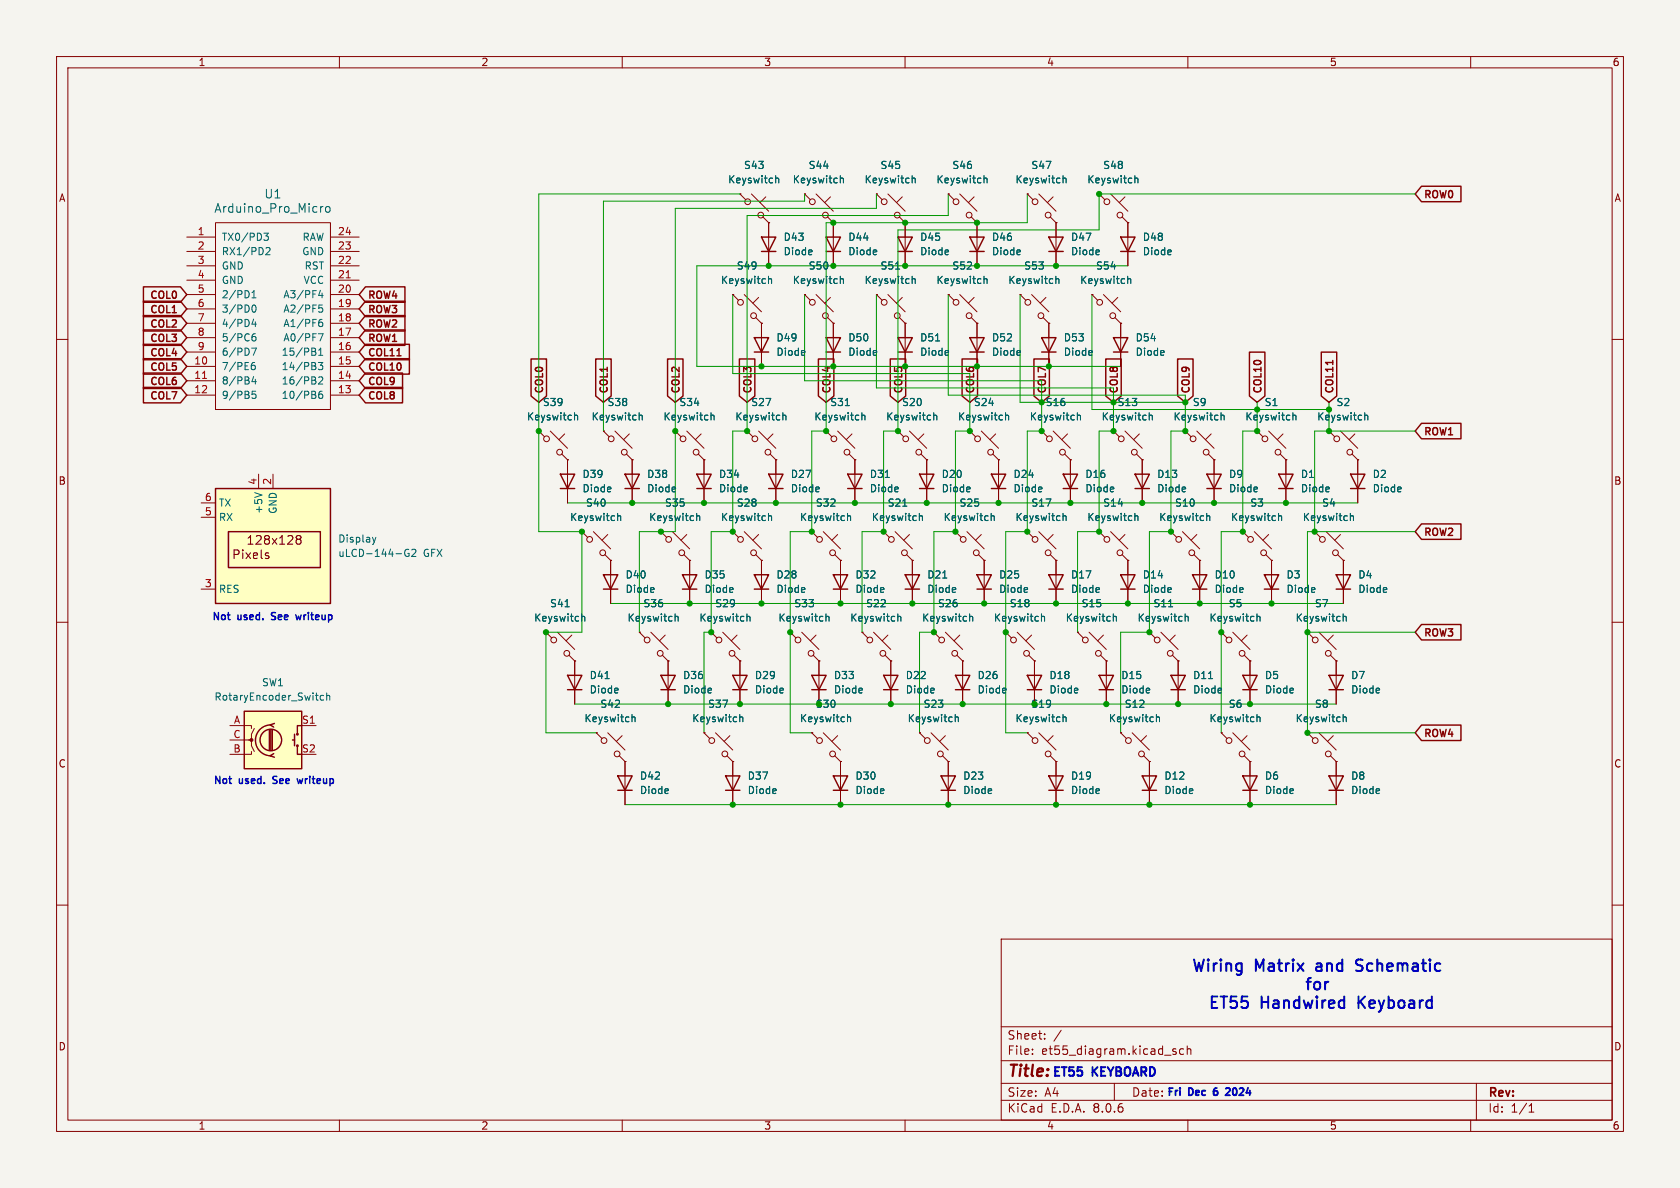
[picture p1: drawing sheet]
<svg xmlns="http://www.w3.org/2000/svg" width="297mm" height="210mm" viewBox="0 0 297 210" stroke-linecap="round" stroke-linejoin="round" font-family="sans-serif">
<path d="M0 0h297v210h-297z" fill="#f5f4ef" stroke="#f5f4ef" stroke-width=".18"/>
<g fill="none" stroke="#840000" stroke-width=".18">
<path d="M10 10h277v190h-277zM12 12h273v186h-273zM60 10v2M110 10v2M160 10v2M210 10v2M260 10v2M130.8 34.3l1 1M130.8 34.3h.1M132.8 34.3l3.1 3M134.9 38.4l1 1M135.4 34.8l-1 1"/>
<path d="M135.9 39.4h.1M154.9 34.3l1.1 1M154.9 34.3h.1M157 34.3l3 3M159 38.4l1 1M159.5 34.8l-1 1M160 39.4h.1M167.6 34.3l1.1 1M167.6 34.3h.1M169.7 34.3l3 3M171.7 38.4l1 1M172.2 34.8l-1 1"/>
<path d="M172.7 39.4h.1M172.7 39.4v7.6M181.6 34.3l1 1M181.6 34.3h.1M183.6 34.3l3.1 3M185.7 38.4l1 1M186.2 34.8l-1 1M186.7 39.4h.1M186.7 39.4v7.6M194.3 34.3l1 1M194.3 34.3h.1M196.3 34.3l3.1 3"/>
<path d="M198.4 38.4l1 1M198.9 34.8l-1 1M199.4 39.4h.1M199.4 39.4v7.6M10 60h2M129.5 52.1l1.1 1M129.5 52.1h.1M131.6 52.1l3 3M133.6 56.1l1 1.1M134.1 52.6l-1 1M134.6 57.2h.1M180.3 52.1l1.1 1"/>
<path d="M180.3 52.1h.1M182.4 52.1l3 3M184.4 56.1l1 1.1M184.9 52.6l-1 1M185.4 57.2h.1M193 52.1l1.1 1M193 52.1h.1M195.1 52.1l3 3M197.1 56.1l1 1.1M197.6 52.6l-1 1M198.1 57.2h.1M198.1 57.2v7.6"/>
<path d="M285 60h2M106.7 76.2l1 1M106.7 76.2h.1M108.7 76.2l3.1 3M111.3 76.7l-1.1 1M119.4 76.2l1 1M119.4 76.2h.1M121.4 76.2l3.1 3M124 76.7l-1.1 1M209.5 76.2l1.1 1M209.5 76.2h.1M211.6 76.2l3 3"/>
<path d="M214.1 76.7l-1 1M234.9 76.2l1.1 1M234.9 76.2h.1M237 76.2l3 3M239.5 76.7l-1 1M100.3 81.3v7.6M102.9 94l1 1M102.9 94h.1M104.9 94l3 3M106.9 98l1 1.1M107.4 94.5l-1 1M107.9 99.1h.1"/>
<path d="M107.9 99.1v7.6M110.7 80.3l1.1 1M111.8 81.3h.1M111.8 81.3v7.6M116.8 94l1.1 1M116.8 94h.1M118.9 94l3 3M120.9 98l1 1.1M121.4 94.5l-1 1M121.9 99.1h.1M121.9 99.1v7.6M123.4 80.3l1.1 1"/>
<path d="M124.5 81.3h.1M124.5 81.3v7.6M129.5 94l1.1 1M129.5 94h.1M131.6 94l3 3M133.6 98l1 1.1M134.1 94.5l-1 1M134.6 99.1h.1M134.6 99.1v7.6M174 99.1v7.6M181.6 94l1 1M181.6 94h.1"/>
<path d="M183.6 94l3.1 3M185.7 98l1 1.1M186.2 94.5l-1 1M186.7 99.1h.1M186.7 99.1v7.6M194.3 94l1 1M194.3 94h.1M196.3 94l3.1 3M198.4 98l1 1.1M198.9 94.5l-1 1M199.4 99.1h.1M199.4 99.1v7.6"/>
<path d="M201.9 81.3v7.6M207 94l1 1M207 94h.1M209 94l3.1 3M211.1 98l1 1.1M211.6 94.5l-1 1M212.1 99.1h.1M212.1 99.1v7.6M213.6 80.3l1 1M214.6 81.3h.1M214.6 81.3v7.6M219.7 94l1 1"/>
<path d="M219.7 94h.1M221.7 94l3.1 3M223.8 98l1 1.1M224.3 94.5l-1 1M224.8 99.1h.1M224.8 99.1v7.6M227.3 81.3v7.6M232.4 94l1 1M232.4 94h.1M234.4 94l3.1 3M236.5 98l1 1.1M237 94.5l-1 1"/>
<path d="M237.5 99.1h.1M237.5 99.1v7.6M239 80.3l1 1M240 81.3h.1M10 110h2M101.6 116.8v7.7M113 111.8l1 1M113 111.8h.1M115.1 111.8l3 3M117.1 115.8l1 1M117.6 112.3l-1 1M118.1 116.8h.1"/>
<path d="M118.1 116.8v7.7M125.7 111.8l1 1M125.7 111.8h.1M127.8 111.8l3 3M129.8 115.8l1 1M130.3 112.3l-1 1M130.8 116.8h.1M130.8 116.8v7.7M144.8 116.8v7.7M157.5 116.8v7.7M190.5 111.8l1 1M190.5 111.8h.1"/>
<path d="M192.5 111.8l3.1 3M194.6 115.8l1 1M195.1 112.3l-1 1M195.6 116.8h.1M203.2 111.8l1 1M203.2 111.8h.1M205.2 111.8l3.1 3M207.3 115.8l1 1M207.8 112.3l-1 1M208.3 116.8h.1M208.3 116.8v7.7M215.9 111.8l1 1"/>
<path d="M215.9 111.8h.1M217.9 111.8l3.1 3M220 115.8l1 1M220.5 112.3l-1 1M221 116.8h.1M221 116.8v7.7M231.1 111.8l1.1 1M231.1 111.8h.1M233.2 111.8l3 3M235.2 115.8l1 1M235.7 112.3l-1 1M236.2 116.8h.1"/>
<path d="M236.2 116.8v7.7M285 110h2M105.4 129.5l1 1.1M105.4 129.5h.1M107.4 129.5l3.1 3.1M109.5 133.6l1 1M110 130l-1 1.1M110.5 134.6h.1M110.5 134.6v7.6M124.5 129.5l1 1.1M124.5 129.5h.1M126.5 129.5l3 3.1"/>
<path d="M128.5 133.6l1 1M129 130l-1 1.1M129.5 134.6h.1M129.5 134.6v7.6M143.5 129.5l1 1.1M143.5 129.5h.1M145.5 129.5l3.1 3.1M147.6 133.6l1 1M148.1 130l-1 1.1M148.6 134.6h.1M148.6 134.6v7.6M162.6 129.5l1 1.1"/>
<path d="M162.6 129.5h.1M164.6 129.5l3 3.1M166.6 133.6l1 1M167.1 130l-1 1.1M167.6 134.6h.1M215.9 129.5l1 1.1M215.9 129.5h.1M217.9 129.5l3.1 3.1M220 133.6l1 1M220.5 130l-1 1.1M221 134.6h.1M221 134.6v7.6"/>
<path d="M231.1 129.5l1.1 1.1M231.1 129.5h.1M233.2 129.5l3 3.1M235.2 133.6l1 1M235.7 130l-1 1.1M236.2 134.6h.1M236.2 134.6v7.6M10 160h2M285 160h2M177 166h108v32h-108zM60 198v2M110 198v2"/>
<path d="M160 198v2M177 194.5h108M177 191.5h108M177 187.5h108M177 181.5h108M182.5 186.3v.1M182.5 185.5v.1M184.7 183.6v.1M184.7 182.8v.1M187.6 182.1l-1.3 2M197 191.5v3M207.3 185.7l.7 .4-.3 .3-.4-.1"/>
<path d="M207.9 185.5l-.4-.1-.2 .2M209.2 185.5l-.4-.1-.3 .3v.4l.2 .2h.5M209.9 185.5l.2-.1 .4 .1v.9M209.9 184.9v1.5M210 198v2M260 198v2M261 191.5v6.5M270.3 196.6h.9M270.3 195.5l.4-.4v1.5"/>
<circle cx="132.2" cy="35.7" r=".51"/>
<circle cx="134.5" cy="38" r=".51"/>
<circle cx="156.3" cy="35.7" r=".51"/>
<circle cx="158.6" cy="38" r=".51"/>
<circle cx="169" cy="35.7" r=".51"/>
<circle cx="171.3" cy="38" r=".51"/>
<circle cx="183" cy="35.7" r=".51"/>
<circle cx="185.3" cy="38" r=".51"/>
<circle cx="195.7" cy="35.7" r=".51"/>
<circle cx="198" cy="38" r=".51"/>
<circle cx="130.9" cy="53.4" r=".51"/>
<circle cx="133.2" cy="55.8" r=".51"/>
<circle cx="181.7" cy="53.4" r=".51"/>
<circle cx="184" cy="55.8" r=".51"/>
<circle cx="194.4" cy="53.4" r=".51"/>
<circle cx="196.7" cy="55.8" r=".51"/>
<circle cx="108.1" cy="77.6" r=".51"/>
<circle cx="110.4" cy="79.9" r=".51"/>
<circle cx="120.8" cy="77.6" r=".51"/>
<circle cx="123.1" cy="79.9" r=".51"/>
<circle cx="210.9" cy="77.6" r=".51"/>
<circle cx="213.2" cy="79.9" r=".51"/>
<circle cx="236.3" cy="77.6" r=".51"/>
<circle cx="238.6" cy="79.9" r=".51"/>
<circle cx="104.2" cy="95.4" r=".51"/>
<circle cx="106.6" cy="97.7" r=".51"/>
<circle cx="118.2" cy="95.4" r=".51"/>
<circle cx="120.5" cy="97.7" r=".51"/>
<circle cx="130.9" cy="95.4" r=".51"/>
<circle cx="133.2" cy="97.7" r=".51"/>
<circle cx="183" cy="95.4" r=".51"/>
<circle cx="185.3" cy="97.7" r=".51"/>
<circle cx="195.7" cy="95.4" r=".51"/>
<circle cx="198" cy="97.7" r=".51"/>
<circle cx="208.4" cy="95.4" r=".51"/>
<circle cx="210.7" cy="97.7" r=".51"/>
<circle cx="221.1" cy="95.4" r=".51"/>
<circle cx="223.4" cy="97.7" r=".51"/>
<circle cx="233.8" cy="95.4" r=".51"/>
<circle cx="236.1" cy="97.7" r=".51"/>
<circle cx="114.4" cy="113.1" r=".51"/>
<circle cx="116.7" cy="115.5" r=".51"/>
<circle cx="127.1" cy="113.1" r=".51"/>
<circle cx="129.4" cy="115.5" r=".51"/>
<circle cx="191.9" cy="113.1" r=".51"/>
<circle cx="194.2" cy="115.5" r=".51"/>
<circle cx="204.6" cy="113.1" r=".51"/>
<circle cx="206.9" cy="115.5" r=".51"/>
<circle cx="217.3" cy="113.1" r=".51"/>
<circle cx="219.6" cy="115.5" r=".51"/>
<circle cx="232.5" cy="113.1" r=".51"/>
<circle cx="234.8" cy="115.5" r=".51"/>
<circle cx="106.8" cy="130.9" r=".51"/>
<circle cx="109.1" cy="133.3" r=".51"/>
<circle cx="125.8" cy="130.9" r=".51"/>
<circle cx="128.1" cy="133.3" r=".51"/>
<circle cx="144.9" cy="130.9" r=".51"/>
<circle cx="147.2" cy="133.3" r=".51"/>
<circle cx="163.9" cy="130.9" r=".51"/>
<circle cx="166.2" cy="133.3" r=".51"/>
<circle cx="217.3" cy="130.9" r=".51"/>
<circle cx="219.6" cy="133.3" r=".51"/>
<circle cx="232.5" cy="130.9" r=".51"/>
<circle cx="234.8" cy="133.3" r=".51"/>
</g>
<g fill="none" stroke="#840000" stroke-width=".25">
<path d="M171.4 41.9h2.6l-1.3 2.6zM171.4 44.5h2.6M185.4 41.9h2.6l-1.3 2.6zM185.4 44.5h2.6M196.8 59.7h2.6l-1.3 2.5zM198.1 41.9h2.6l-1.3 2.6zM198.1 44.5h2.6M196.8 62.2h2.6M99.1 83.8h2.5l-1.3 2.6zM99.1 86.4h2.5M110.5 83.8h2.5l-1.2 2.6zM110.5 86.4h2.5"/>
<path d="M123.2 83.8h2.5l-1.2 2.6zM123.2 86.4h2.5M200.7 83.8h2.5l-1.3 2.6zM200.7 86.4h2.5M213.4 83.8h2.5l-1.3 2.6zM213.4 86.4h2.5M226.1 83.8h2.5l-1.3 2.6zM226.1 86.4h2.5M100.3 119.4h2.6l-1.3 2.5zM106.7 101.6h2.5l-1.3 2.5zM106.7 104.1h2.5M116.8 119.4h2.6l-1.3 2.5z"/>
<path d="M120.6 101.6h2.6l-1.3 2.5zM120.6 104.1h2.6M129.5 119.4h2.6l-1.3 2.5zM133.3 101.6h2.6l-1.3 2.5zM133.3 104.1h2.6M143.5 119.4h2.5l-1.2 2.5zM156.2 119.4h2.5l-1.2 2.5zM172.7 101.6h2.6l-1.3 2.5zM172.7 104.1h2.6M185.4 101.6h2.6l-1.3 2.5zM185.4 104.1h2.6M198.1 101.6h2.6l-1.3 2.5z"/>
<path d="M198.1 104.1h2.6M207 119.4h2.5l-1.2 2.5zM210.8 101.6h2.6l-1.3 2.5zM210.8 104.1h2.6M219.7 119.4h2.5l-1.2 2.5zM223.5 101.6h2.6l-1.3 2.5zM223.5 104.1h2.6M234.9 119.4h2.6l-1.3 2.5zM236.2 101.6h2.6l-1.3 2.5zM236.2 104.1h2.6M100.3 121.9h2.6M109.2 137.2h2.6l-1.3 2.5z"/>
<path d="M109.2 139.7h2.6M116.8 121.9h2.6M128.3 137.2h2.5l-1.3 2.5zM128.3 139.7h2.5M129.5 121.9h2.6M143.5 121.9h2.5M147.3 137.2h2.6l-1.3 2.5zM147.3 139.7h2.6M156.2 121.9h2.5M207 121.9h2.5M219.7 137.2h2.5l-1.2 2.5zM219.7 121.9h2.5"/>
<path d="M219.7 139.7h2.5M234.9 137.2h2.6l-1.3 2.5zM234.9 121.9h2.6M234.9 139.7h2.6"/>
</g>
<g fill="none" stroke="#006464" stroke-width=".18">
<path d="M137.1 31.6l.2-.1h.3l.1 .8M137.1 31.1v1.2M161.3 31.6l.1-.1h.3l.1 .8M161.3 31.1v1.2M174 31.6l.1-.1h.3l.1 .8M174 31.1v1.2M187.9 31.6l.2-.1h.3l.1 .8M187.9 31.1v1.2M200.6 31.1v1.2M200.6 31.6l.2-.1h.3l.1 .8M135.9 48.8v1.3M135.9 49.4l.1-.1h.3l.1 .8"/>
<path d="M186.7 49.4l.1-.1h.3l.1 .8M186.7 48.8v1.3M199.4 48.8v1.3M199.4 49.4l.1-.1h.3l.1 .8M113 73.5l.2-.1 .3 .1v.7M113 73v1.2M125.7 73v1.2M125.7 73.5l.2-.1 .3 .1v.7M215.9 73.5l.2-.1 .3 .1v.7M215.9 73v1.2M241.3 73.5l.2-.1 .3 .1v.7M241.3 73v1.2"/>
<path d="M109.2 91.3l.2-.1h.3v.8M109.2 90.7v1.3M123.2 91.3l.1-.1h.3l.1 .8M123.2 90.7v1.3M135.9 90.7v1.3M135.9 91.3l.1-.1h.3l.1 .8M187.9 91.3l.2-.1h.3l.1 .8M187.9 90.7v1.3M200.6 91.3l.2-.1h.3l.1 .8M200.6 90.7v1.3M213.3 91.3l.2-.1h.3l.1 .8M213.3 90.7v1.3"/>
<path d="M226 91.3l.2-.1h.3l.1 .8M226 90.7v1.3M238.7 91.3l.2-.1h.3l.1 .8M238.7 90.7v1.3M107 120h.7M119.3 109.1l.2-.1h.3l.1 .8M119.3 108.5v1.3M132 109.1l.2-.1h.3l.1 .8M132 108.5v1.3M196.8 109.1l.2-.1h.3l.1 .8M196.8 108.5v1.3M206.6 107.3h.7"/>
<path d="M209.5 109.1l.2-.1h.3l.1 .8M209.5 108.5v1.3M213.7 120h.7M222.2 108.5v1.3M222.2 109.1l.2-.1h.3l.1 .8M237.5 108.5v1.3M237.5 109.1l.1-.1h.3l.1 .8M111.7 126.9l.2-.2 .3 .1 .1 .8M111.7 126.3v1.3M130.8 126.9l.2-.2 .3 .1v.8M130.8 126.3v1.3M149.8 126.9l.2-.2 .3 .1 .1 .8"/>
<path d="M149.8 126.3v1.3M168.9 126.9l.2-.2 .3 .1v.8M168.9 126.3v1.3M222.2 126.3v1.3M222.2 126.9l.2-.2 .3 .1 .1 .8M237.5 126.9l.1-.2 .3 .1 .1 .8M237.5 126.3v1.3"/>
</g>
<path d="M38.1 86.4h20.3v20.3h-20.3z" fill="#ffffc2"/>
<path d="M38.1 86.4h20.3v20.3h-20.3zM40.4 94h16.2v6.3h-16.2z" fill="none" stroke="#840000" stroke-width=".25"/>
<path d="M47.5 97.8l-.4-.1-.2 .2 .1 .3 .5 .1v.4h-.6M51.5 94.7l.3 .3-.1 .3-.9 .9h1M52.6 95.3l-.3 .3 .1 .5 .2 .1 .5-.1 .1-.2-.1-.4-.2-.2M52.6 95.3l-.3-.3 .3-.3h.5l.1 .3-.3 .3M52.6 95.3h.3" fill="none" stroke="#840000" stroke-width=".19"/>
<g fill="none" stroke="#840000" stroke-width=".18">
<path d="M167.6 52.1l1.1 1M167.6 52.1h.1M169.7 52.1l3 3M171.7 56.1l1 1.1M172.2 52.6l-1 1M172.7 57.2h.1M35.6 91.4h2.5M35.6 88.9h2.5M45.7 83.8v2.6M48.3 83.8v2.6M35.6 104.1h2.5"/>
<circle cx="169" cy="53.4" r=".51"/>
<circle cx="171.3" cy="55.8" r=".51"/>
</g>
<path d="M174 48.8v1.3M174 49.4l.1-.1h.3l.1 .8M45 87.1l1.3 .4M65.8 95l.4 .8M66.2 95.8l-.2 .3M66.5 95l-.3 .8M72.3 97.2a.59 .59 0 0 0-.8 .5 .59 .59 0 0 0 .8 .6v-.5h-.2M72.8 97.2l.5-.1 .2 .4-.8 .9h.8" fill="none" stroke="#006464" stroke-width=".18"/>
<path d="M43.2 125.7h10.1v10.2h-10.1z" fill="#ffffc2"/>
<g fill="none" stroke="#840000" stroke-width=".25">
<path d="M251.3 32.9h7v2.8h-7l-1.1-1.4zM25.4 50.7h6.5l1.1 1.4-1.1 1.3h-6.5zM25.4 53.2h6.5l1.1 1.4-1.1 1.4h-6.5zM25.4 55.8h6.5l1.1 1.4-1.1 1.3h-6.5zM25.4 58.3h6.5l1.1 1.4-1.1 1.4h-6.5zM64.6 53.2h7v2.8h-7l-1.1-1.4zM64.6 50.7h7v2.7h-7l-1.1-1.3zM64.6 58.3h7v2.8h-7l-1.1-1.4zM64.6 55.8h7v2.7h-7l-1.1-1.3zM133.3 59.7h2.6l-1.3 2.5zM134.6 41.9h2.6l-1.3 2.6zM134.6 44.5h2.6"/>
<path d="M146 41.9h2.6l-1.3 2.6zM146 59.7h2.6l-1.3 2.5zM146 44.5h2.6M158.7 59.7h2.6l-1.3 2.5zM158.7 41.9h2.6l-1.3 2.6zM158.7 44.5h2.6M171.4 59.7h2.6l-1.3 2.5zM184.1 59.7h2.6l-1.3 2.5zM25.4 68.5h6.5l1.1 1.4-1.1 1.3h-6.5zM25.4 65.9h6.5l1.1 1.4-1.1 1.4h-6.5zM25.4 63.4h6.5l1.1 1.4-1.1 1.3h-6.5zM25.4 60.9h6.5l1.1 1.3-1.1 1.4h-6.5z"/>
<path d="M64.6 60.9h7.8v2.7h-7.8l-1.1-1.4zM64.6 68.5h6.6v2.7h-6.6l-1.1-1.3zM64.6 63.4h7.8v2.7h-7.8l-1.1-1.3zM64.6 65.9h6.6v2.8h-6.6l-1.1-1.4zM93.9 63.5h2.7v6.5l-1.4 1.1-1.3-1.1zM105.3 63.5h2.7v6.5l-1.3 1.1-1.4-1.1zM118 63.5h2.7v6.5l-1.3 1.1-1.4-1.1zM130.7 63.5h2.7v6.5l-1.3 1.1-1.4-1.1zM133.3 62.2h2.6M144.7 63.5h2.7v6.5l-1.4 1.1-1.3-1.1zM146 62.2h2.6M157.4 63.5h2.7v6.5l-1.4 1.1-1.3-1.1z"/>
<path d="M158.7 62.2h2.6M170.1 63.5h2.7v6.5l-1.4 1.1-1.3-1.1zM171.4 62.2h2.6M182.8 63.5h2.7v6.5l-1.4 1.1-1.3-1.1zM184.1 62.2h2.6M195.5 63.5h2.7v6.5l-1.4 1.1-1.3-1.1zM208.2 63.5h2.7v6.5l-1.4 1.1-1.3-1.1zM220.9 62.2h2.7v7.8l-1.4 1.1-1.3-1.1zM233.6 62.2h2.7v7.8l-1.4 1.1-1.3-1.1zM251.3 74.8h7v2.8h-7l-1.1-1.4zM135.9 83.8h2.5l-1.2 2.6zM135.9 86.4h2.5"/>
<path d="M149.9 83.8h2.5l-1.3 2.6zM149.9 86.4h2.5M162.6 83.8h2.5l-1.3 2.6zM162.6 86.4h2.5M175.3 83.8h2.5l-1.3 2.6zM175.3 86.4h2.5M188 83.8h2.5l-1.3 2.6zM188 86.4h2.5M238.8 83.8h2.5l-1.3 2.6zM238.8 86.4h2.5M251.3 92.6h7v2.7h-7l-1.1-1.3zM147.3 101.6h2.6l-1.3 2.5z"/>
<path d="M147.3 104.1h2.6M160 101.6h2.6l-1.3 2.5zM160 104.1h2.6M168.9 119.4h2.5l-1.2 2.5zM181.6 119.4h2.5l-1.2 2.5zM194.3 119.4h2.5l-1.2 2.5zM251.3 110.4h7v2.7h-7l-1.1-1.3zM43.2 125.7h10.1v10.2h-10.1zM47.6 129v3.6M47.9 128.1a2.73 2.73 0 0 0-2.7 2.8 2.73 2.73 0 0 0 2.7 2.7M47.9 129v3.6M48.1 129v3.6"/>
<path d="M48.4 133.2l-.6 .4 .7 .3M48.5 127.9l-.7 .2 .6 .4M51.7 130.8h.4M52.1 129.8v2M52.6 131.8v1.6h.7M53.3 128.3h-.7v1.5M166.4 137.2h2.5l-1.3 2.5zM166.4 139.7h2.5M168.9 121.9h2.5M181.6 121.9h2.5M185.4 137.2h2.6l-1.3 2.5zM185.4 139.7h2.6"/>
<path d="M194.3 121.9h2.5M201.9 137.2h2.6l-1.3 2.5zM201.9 139.7h2.6M251.3 128.2h7v2.7h-7l-1.1-1.4z"/>
<circle cx="47.9" cy="130.8" r="1.9"/>
<circle cx="52.6" cy="129.8" r=".13"/>
<circle cx="52.6" cy="131.8" r=".13"/>
</g>
<circle cx="44.4" cy="130.8" r=".25" fill="#840000" stroke="#840000" stroke-width=".18"/>
<g fill="none" stroke="#840000" stroke-width=".18">
<path d="M38.1 39.4h20.3v33h-20.3zM130.8 34.3h.1M135.9 39.4h.1M135.9 39.4v7.6M142.2 34.3l1.1 1M142.2 34.3h.1M144.3 34.3l3 3M146.3 38.4l1 1M146.8 34.8l-1 1M147.3 39.4h.1M147.3 39.4v7.6M154.9 34.3h.1"/>
<path d="M160 39.4h.1M160 39.4v7.6M167.6 34.3h.1M172.7 39.4h.1M172.7 39.4v2.5M181.6 34.3h.1M186.7 39.4h.1M186.7 39.4v2.5M194.3 34.3h.1M199.4 39.4h.1M199.4 39.4v2.5M33 41.9h5.1"/>
<path d="M33 59.7h5.1M33 57.2h5.1M33 54.6h5.1M33 44.5h5.1M33 52.1h5.1M33 49.5h5.1M33 47h5.1M58.4 41.9h5.1M58.4 59.7h5.1M58.4 57.2h5.1M58.4 54.6h5.1M58.4 44.5h5.1"/>
<path d="M58.4 52.1h5.1M58.4 49.5h5.1M58.4 47h5.1M129.5 52.1h.1M134.6 57.2h.1M134.6 57.2v7.6M142.2 52.1l1.1 1M142.2 52.1h.1M144.3 52.1l3 3M146.3 56.1l1 1.1M146.8 52.6l-1 1M147.3 57.2h.1"/>
<path d="M147.3 57.2v7.6M154.9 52.1l1.1 1M154.9 52.1h.1M157 52.1l3 3M159 56.1l1 1.1M159.5 52.6l-1 1M160 57.2h.1M160 57.2v7.6M167.6 52.1h.1M172.7 57.2h.1M172.7 44.5v2.5M172.7 57.2v7.6"/>
<path d="M180.3 52.1h.1M185.4 57.2h.1M185.4 57.2v7.6M186.7 44.5v2.5M193 52.1h.1M198.1 57.2h.1M198.1 57.2v2.5M199.4 44.5v2.5M33 64.8h5.1M33 67.3h5.1M33 69.9h5.1M33 62.2h5.1"/>
<path d="M58.4 64.8h5.1M58.4 67.3h5.1M58.4 69.9h5.1M58.4 62.2h5.1M95.2 76.2l1.1 1M95.2 76.2h.1M97.3 76.2l3 3M99.8 76.7l-1 1M106.7 76.2h.1M119.4 76.2h.1M132.1 76.2l1 1M132.1 76.2h.1"/>
<path d="M134.1 76.2l3.1 3M136.7 76.7l-1.1 1M146 76.2l1.1 1M146 76.2h.1M148.1 76.2l3 3M150.6 76.7l-1 1M158.7 76.2l1.1 1M158.7 76.2h.1M160.8 76.2l3 3M163.3 76.7l-1 1M171.4 76.2l1.1 1M171.4 76.2h.1"/>
<path d="M173.5 76.2l3 3M176 76.7l-1 1M184.1 76.2l1.1 1M184.1 76.2h.1M186.2 76.2l3 3M188.7 76.7l-1 1M196.8 76.2l1.1 1M196.8 76.2h.1M198.1 62.2v2.6M198.9 76.2l3 3M201.4 76.7l-1 1M209.5 76.2h.1"/>
<path d="M222.2 76.2l1.1 1M222.2 76.2h.1M224.3 76.2l3 3M226.8 76.7l-1 1M234.9 76.2h.1M99.3 80.3l1 1M100.3 81.3h.1M100.3 81.3v2.5M100.3 86.4v2.5M102.9 94h.1M107.9 99.1h.1M107.9 99.1v2.5"/>
<path d="M111.8 81.3h.1M111.8 81.3v2.5M111.8 86.4v2.5M116.8 94h.1M121.9 99.1h.1M121.9 99.1v2.5M124.5 81.3h.1M124.5 81.3v2.5M124.5 86.4v2.5M129.5 94h.1M134.6 99.1h.1M134.6 99.1v2.5"/>
<path d="M136.1 80.3l1.1 1M137.2 81.3h.1M137.2 81.3v7.6M143.5 94l1 1M143.5 94h.1M145.5 94l3.1 3M147.6 98l1 1.1M148.1 94.5l-1 1M148.6 99.1h.1M148.6 99.1v7.6M150.1 80.3l1 1M151.1 81.3h.1"/>
<path d="M151.1 81.3v7.6M156.2 94l1 1M156.2 94h.1M158.2 94l3.1 3M160.3 98l1 1.1M160.8 94.5l-1 1M161.3 99.1h.1M161.3 99.1v7.6M162.8 80.3l1 1M163.8 81.3h.1M163.8 81.3v7.6M168.9 94l1 1"/>
<path d="M168.9 94h.1M170.9 94l3.1 3M173 98l1 1.1M173.5 94.5l-1 1M174 99.1h.1M174 99.1v2.5M175.5 80.3l1 1M176.5 81.3h.1M176.5 81.3v7.6M181.6 94h.1M186.7 99.1h.1M186.7 99.1v2.5"/>
<path d="M188.2 80.3l1 1M189.2 81.3h.1M189.2 81.3v7.6M194.3 94h.1M199.4 99.1h.1M199.4 99.1v2.5M200.9 80.3l1 1M201.9 81.3h.1M201.9 81.3v2.5M201.9 86.4v2.5M207 94h.1M212.1 99.1h.1"/>
<path d="M212.1 99.1v2.5M214.6 81.3h.1M214.6 81.3v2.5M214.6 86.4v2.5M219.7 94h.1M224.8 99.1h.1M224.8 99.1v2.5M226.3 80.3l1 1M227.3 81.3h.1M227.3 81.3v2.5M227.3 86.4v2.5M232.4 94h.1"/>
<path d="M237.5 99.1h.1M237.5 99.1v2.5M240 81.3h.1M240 81.3v7.6M96.5 111.8l1 1M96.5 111.8h.1M98.6 111.8l3 3M100.6 115.8l1 1M101.1 112.3l-1 1M101.6 116.8h.1M101.6 116.8v2.6M107.9 104.1v2.6"/>
<path d="M113 111.8h.1M118.1 116.8h.1M118.1 116.8v2.6M121.9 104.1v2.6M125.7 111.8h.1M130.8 116.8h.1M130.8 116.8v2.6M134.6 104.1v2.6M139.7 111.8l1 1M139.7 111.8h.1M141.7 111.8l3.1 3M143.8 115.8l1 1"/>
<path d="M144.3 112.3l-1 1M144.8 116.8h.1M144.8 116.8v2.6M152.4 111.8l1 1M152.4 111.8h.1M154.4 111.8l3.1 3M156.5 115.8l1 1M157 112.3l-1 1M157.5 116.8h.1M157.5 116.8v2.6M165.1 111.8l1 1M165.1 111.8h.1"/>
<path d="M167.1 111.8l3.1 3M169.2 115.8l1 1M169.7 112.3l-1 1M170.2 116.8h.1M170.2 116.8v7.7M174 104.1v2.6M177.8 111.8l1 1M177.8 111.8h.1M179.8 111.8l3.1 3M181.9 115.8l1 1M182.4 112.3l-1 1M182.9 116.8h.1"/>
<path d="M182.9 116.8v7.7M186.7 104.1v2.6M190.5 111.8h.1M195.6 116.8h.1M195.6 116.8v7.7M199.4 104.1v2.6M203.2 111.8h.1M208.3 116.8h.1M208.3 116.8v2.6M212.1 104.1v2.6M215.9 111.8h.1M221 116.8h.1"/>
<path d="M221 116.8v2.6M224.8 104.1v2.6M231.1 111.8h.1M236.2 116.8h.1M236.2 116.8v2.6M237.5 104.1v2.6M40.6 128.3h3.8v.5M40.6 130.8h3.8v1l.6 1M44.4 132.8v.6h-3.8M45 128.8l-.6 1v1h-.5M53.3 128.3h2.6M101.6 121.9v2.6"/>
<path d="M105.4 129.5h.1M110.5 134.6h.1M110.5 134.6v2.6M110.5 139.7v2.5M118.1 121.9v2.6M124.5 129.5h.1M129.5 134.6h.1M129.5 134.6v2.6M129.5 139.7v2.5M130.8 121.9v2.6M143.5 129.5h.1M144.8 121.9v2.6"/>
<path d="M148.6 134.6h.1M148.6 134.6v2.6M148.6 139.7v2.5M157.5 121.9v2.6M162.6 129.5h.1M167.6 134.6h.1M167.6 134.6v7.6M181.6 129.5l1 1.1M181.6 129.5h.1M183.6 129.5l3.1 3.1M185.7 133.6l1 1M186.2 130l-1 1.1"/>
<path d="M186.7 134.6h.1M186.7 134.6v7.6M198.1 129.5l1 1.1M198.1 129.5h.1M200.2 129.5l3 3.1M202.2 133.6l1 1M202.7 130l-1 1.1M203.2 134.6h.1M203.2 134.6v7.6M208.3 121.9v2.6M215.9 129.5h.1M221 134.6h.1"/>
<path d="M221 121.9v2.6M221 134.6v2.6M221 139.7v2.5M231.1 129.5h.1M236.2 134.6h.1M236.2 121.9v2.6M236.2 134.6v2.6M236.2 139.7v2.5"/>
<circle cx="143.6" cy="35.7" r=".51"/>
<circle cx="145.9" cy="38" r=".51"/>
<circle cx="143.6" cy="53.4" r=".51"/>
<circle cx="145.9" cy="55.8" r=".51"/>
<circle cx="156.3" cy="53.4" r=".51"/>
<circle cx="158.6" cy="55.8" r=".51"/>
<circle cx="96.6" cy="77.6" r=".51"/>
<circle cx="98.9" cy="79.9" r=".51"/>
<circle cx="133.5" cy="77.6" r=".51"/>
<circle cx="135.8" cy="79.9" r=".51"/>
<circle cx="147.4" cy="77.6" r=".51"/>
<circle cx="149.7" cy="79.9" r=".51"/>
<circle cx="160.1" cy="77.6" r=".51"/>
<circle cx="162.4" cy="79.9" r=".51"/>
<circle cx="172.8" cy="77.6" r=".51"/>
<circle cx="175.1" cy="79.9" r=".51"/>
<circle cx="185.5" cy="77.6" r=".51"/>
<circle cx="187.8" cy="79.9" r=".51"/>
<circle cx="198.2" cy="77.6" r=".51"/>
<circle cx="200.5" cy="79.9" r=".51"/>
<circle cx="223.6" cy="77.6" r=".51"/>
<circle cx="225.9" cy="79.9" r=".51"/>
<circle cx="144.9" cy="95.4" r=".51"/>
<circle cx="147.2" cy="97.7" r=".51"/>
<circle cx="157.6" cy="95.4" r=".51"/>
<circle cx="159.9" cy="97.7" r=".51"/>
<circle cx="170.3" cy="95.4" r=".51"/>
<circle cx="172.6" cy="97.7" r=".51"/>
<circle cx="97.9" cy="113.1" r=".51"/>
<circle cx="100.2" cy="115.5" r=".51"/>
<circle cx="141.1" cy="113.1" r=".51"/>
<circle cx="143.4" cy="115.5" r=".51"/>
<circle cx="153.8" cy="113.1" r=".51"/>
<circle cx="156.1" cy="115.5" r=".51"/>
<circle cx="166.5" cy="113.1" r=".51"/>
<circle cx="168.8" cy="115.5" r=".51"/>
<circle cx="179.2" cy="113.1" r=".51"/>
<circle cx="181.5" cy="115.5" r=".51"/>
<circle cx="183" cy="130.9" r=".51"/>
<circle cx="185.3" cy="133.3" r=".51"/>
<circle cx="199.5" cy="130.9" r=".51"/>
<circle cx="201.8" cy="133.3" r=".51"/>
</g>
<g fill="none" stroke="#006464" stroke-width=".18">
<path d="M56.7 36.5v1M57.1 36.5l-.3 .1-.1 .2M57.6 36.7l.2-.2 .5 .2v.5l-.1 .3h-.4l-.2-.1zM137.1 31.6l.2-.1h.3l.1 .8M137.1 31.1v1.2M148.6 31.1v1.2M148.6 31.6l.1-.1h.3l.1 .8M161.3 31.6l.1-.1h.3l.1 .8M161.3 31.1v1.2M174 31.6l.1-.1h.3l.1 .8M174 31.1v1.2M187.9 31.6l.2-.1h.3l.1 .8"/>
<path d="M187.9 31.1v1.2M200.6 31.6l.2-.1h.3l.1 .8M200.6 31.1v1.2M44.5 54.4l.2-.4 .1-.1a.68 .68 0 0 1 .5 .7 .68 .68 0 0 1-.5 .6l-.1-.1-.2-.4M44.5 59.7l.3-.2h.3l.2 .2v.3l-.3 .3-.3-.1-.2-.2M44.5 52.6h.8M44.5 51.7l.4-.3v1.2M44.8 56.4l-.3 .9h.8M45.1 56.9v.8M45.1 59l-.3 .1-.3 .4M46.7 41.2h.7l-.4 .5 .4 .1v.4l-.2 .3h-.4M47 43.9l.5-.1 .2 .3-.7 .9h.7"/>
<path d="M56.3 59h.8l-.5 1.3M56.4 54.5l.4-.1 .3 .2-.2 .5h-.5M56.4 57.1l.4-.2 .3 .3-.2 .5h-.3l-.2-.1M56.4 53.9h.6M56.6 51.3l-.3 .9h.8M56.9 56.5h-.3l-.2 .3M56.9 51.8v.8M135.9 49.4l.1-.1h.3l.1 .8M135.9 48.8v1.3M148.6 48.8v1.3M148.6 49.4l.1-.1h.3l.1 .8M158.3 47.6h.8"/>
<path d="M161.3 48.8v1.3M161.3 49.4l.1-.1h.3l.1 .8M174 49.4l.1-.1h.3l.1 .8M174 48.8v1.3M186.7 49.4l.1-.1h.3l.1 .8M186.7 48.8v1.3M199.4 49.4l.1-.1h.3l.1 .8M199.4 48.8v1.3M44.5 64.7l.4-.1 .2 .2-.1 .5h-.3l-.2-.1M44.5 61.5h.8l-.5 1.3M44.8 66.6l-.3 .9h.8M45 64.1h-.3l-.2 .3"/>
<path d="M45.1 67v.9M45.2 69.2h-.6l-.1 .6 .2-.2 .4 .1 .2 .2-.1 .4-.2 .1-.5-.1M55.7 62.2l.2 .2-.2 .3M55.7 61.7v.3M56.3 64.1h.8l-.5 .5 .4 .1v.5l-.2 .1-.5-.1M56.3 66.7l.5-.1 .3 .4-.8 .9h.8M56.3 62.8h.8M56.3 61.9l.4-.4v1.3M56.9 69.2h-.3a.86 .86 0 0 0 0 1.2l.4-.1 .1-.4-.3-.3-.3 .1-.2 .2M101.6 73v1.2M101.6 73.5l.2-.1 .3 .1v.7M113 73.5l.2-.1 .3 .1v.7"/>
<path d="M113 73v1.2M125.7 73.5l.2-.1 .3 .1v.7M125.7 73v1.2M138.4 73.5l.2-.1 .3 .1v.7M138.4 73v1.2M149.4 71.7h.8M152.4 73.5l.2-.1 .3 .1v.7M152.4 73v1.2M165.1 73.5l.2-.1 .3 .1v.7M165.1 73v1.2M165.4 60.3h.7M177.8 73.5l.2-.1 .3 .1v.7"/>
<path d="M177.8 73v1.2M190.5 73.5l.2-.1 .3 .1v.7M190.5 73v1.2M203.2 73.5l.2-.1 .3 .1v.7M203.2 73v1.2M215.9 73.5l.2-.1 .3 .1v.7M215.9 73v1.2M228.6 73.5l.2-.1 .3 .1v.7M228.6 73v1.2M241.3 73.5l.2-.1 .3 .1v.7M241.3 73v1.2M109.2 91.3l.2-.1h.3v.8"/>
<path d="M109.2 90.7v1.3M123.2 91.3l.1-.1h.3l.1 .8M123.2 90.7v1.3M135.9 91.3l.1-.1h.3l.1 .8M135.9 90.7v1.3M149.8 90.7v1.3M149.8 91.3l.2-.1h.3l.1 .8M156.5 84.4h.7M159.6 89.5h.7M162.5 91.3l.2-.1h.3l.1 .8M162.5 90.7v1.3M175.2 91.3l.2-.1h.3l.1 .8"/>
<path d="M175.2 90.7v1.3M187.9 91.3l.2-.1h.3l.1 .8M187.9 90.7v1.3M200.6 91.3l.2-.1h.3l.1 .8M200.6 90.7v1.3M213.3 91.3l.2-.1h.3l.1 .8M213.3 90.7v1.3M226 91.3l.2-.1h.3l.1 .8M226 90.7v1.3M238.7 91.3l.2-.1h.3l.1 .8M238.7 90.7v1.3M99.9 107.3h.7"/>
<path d="M102.8 108.5v1.3M102.8 109.1l.2-.1h.3l.1 .8M107 120h.7M119.3 109.1l.2-.1h.3l.1 .8M119.3 108.5v1.3M132 109.1l.2-.1h.3l.1 .8M132 108.5v1.3M146 109.1l.2-.1h.3l.1 .8M146 108.5v1.3M158.7 109.1l.2-.1h.3l.1 .8M158.7 108.5v1.3M166.7 102.2h.7"/>
<path d="M171.4 109.1l.2-.1h.3l.1 .8M171.4 108.5v1.3M184.1 109.1l.2-.1h.3l.1 .8M184.1 108.5v1.3M196.8 109.1l.2-.1h.3l.1 .8M196.8 108.5v1.3M206.6 107.3h.7M209.5 109.1l.2-.1h.3l.1 .8M209.5 108.5v1.3M213.7 120h.7M222.2 109.1l.2-.1h.3l.1 .8M222.2 108.5v1.3"/>
<path d="M237.5 109.1l.1-.1h.3l.1 .8M237.5 108.5v1.3M57.2 123l-.4-.1-.2 .3 .1 .5h.5M57.8 123l.1-.1 .3 .1 .1 .8M57.8 122.5v1.3M111.7 126.9l.2-.2 .3 .1 .1 .8M111.7 126.3v1.3M130.8 126.9l.2-.2 .3 .1v.8M130.8 126.3v1.3M149.8 126.3v1.3M149.8 126.9l.2-.2 .3 .1 .1 .8M168.9 126.9l.2-.2 .3 .1v.8"/>
<path d="M168.9 126.3v1.3M187.9 126.9l.2-.2 .3 .1 .1 .8M187.9 126.3v1.3M204.4 126.3v1.3M204.4 126.9l.2-.2 .3 .1 .1 .8M222.2 126.9l.2-.2 .3 .1 .1 .8M222.2 126.3v1.3M237.5 126.9l.1-.2 .3 .1 .1 .8M237.5 126.3v1.3"/>
</g>
<path d="M61.2 49.1h.7M35.8 66.9h.7" fill="none" stroke="#a90000" stroke-width=".18"/>
<path d="M52.3 108.7l.2 .8 .3-.6 .2 .6M52.5 137.7l.3 .8 .2-.6 .3 .6" fill="none" stroke="#0000c2" stroke-width=".25"/>
<path d="M239.7 171.5l.8 .1M240.1 169.6a.49 .49 0 0 0-.4 .5 .49 .49 0 0 0 .4 .5" fill="none" stroke="#0000c2" stroke-width=".36"/>
<path d="M214.8 192.4a.86 .86 0 0 0 0 1.2M214.8 192.8l-.3 .3M216.8 192.4l.4-.1 .2 .4-.7 .9h.7" fill="none" stroke="#0000c2" stroke-width=".32"/>
<g fill="none" stroke="#009600" stroke-width=".18">
<path d="M130.8 34.3h-35.6v59.7h7.7v17.8h-6.4v17.7h8.9M142.2 34.3v1.3h-35.5v40.6M154.9 34.3v2.5h-35.5v57.2h-6.4v17.8M167.6 34.3v3.8h-35.5v38.1h-2.6v17.8h-3.8v17.8h-1.2v17.7M181.6 34.3v5.1h-35.6v36.8h-2.5v17.8h-3.8v35.5h3.8M250.2 34.3h-55.9v6.3h-35.6v35.6h-2.5v17.8h-3.8v17.8M129.5 52.1v13.9h41.9v10.2h-2.5v17.8h-3.8v17.8h-2.5v17.7M142.2 52.1v15.2h41.9v8.9h-2.5v17.8h-3.8v35.5h3.8M154.9 52.1v16.5h41.9v7.6h-2.5v17.8h-3.8v17.8M167.6 52.1v17.8h41.9v6.3h-2.5v17.8h-3.8v17.8h-5.1v17.7M180.3 52.1v19h29.2M193 52.1v20.3h41.9"/>
<path d="M199.4 47h-76.2v17.8h74.9M222.2 71.1v5.1h-2.5v17.8h-3.8v35.5M234.9 71.1v5.1M250.2 76.2h-17.8v17.8M100.3 88.9h139.7M250.2 94h-19.1v35.5h19.1M107.9 106.7h129.6M231.1 111.8h19.1M101.6 124.5h134.6M110.5 142.2h125.7"/>
</g>
<g fill="#009600" stroke="#009600" stroke-width=".18">
<circle cx="132.1" cy="76.2" r=".46"/>
<circle cx="119.4" cy="76.2" r=".46"/>
<circle cx="134.6" cy="64.8" r=".46"/>
<circle cx="137.2" cy="88.9" r=".46"/>
<circle cx="129.5" cy="94" r=".46"/>
<circle cx="124.5" cy="88.9" r=".46"/>
<circle cx="111.8" cy="88.9" r=".46"/>
<circle cx="116.8" cy="94" r=".46"/>
<circle cx="102.9" cy="94" r=".46"/>
<circle cx="148.6" cy="142.2" r=".46"/>
<circle cx="157.5" cy="124.5" r=".46"/>
<circle cx="167.6" cy="142.2" r=".46"/>
<circle cx="170.2" cy="124.5" r=".46"/>
<circle cx="125.7" cy="111.8" r=".46"/>
<circle cx="121.9" cy="106.7" r=".46"/>
<circle cx="118.1" cy="124.5" r=".46"/>
<circle cx="130.8" cy="124.5" r=".46"/>
<circle cx="129.5" cy="142.2" r=".46"/>
<circle cx="96.5" cy="111.8" r=".46"/>
<circle cx="95.2" cy="76.2" r=".46"/>
<circle cx="146" cy="76.2" r=".46"/>
<circle cx="160" cy="47" r=".46"/>
<circle cx="160" cy="64.8" r=".46"/>
<circle cx="147.3" cy="64.8" r=".46"/>
<circle cx="147.3" cy="47" r=".46"/>
<circle cx="147.3" cy="39.4" r=".46"/>
<circle cx="135.9" cy="47" r=".46"/>
<circle cx="158.7" cy="76.2" r=".46"/>
<circle cx="134.6" cy="106.7" r=".46"/>
<circle cx="139.7" cy="111.8" r=".46"/>
<circle cx="148.6" cy="106.7" r=".46"/>
<circle cx="168.9" cy="94" r=".46"/>
<circle cx="163.8" cy="88.9" r=".46"/>
<circle cx="156.2" cy="94" r=".46"/>
<circle cx="151.1" cy="88.9" r=".46"/>
<circle cx="143.5" cy="94" r=".46"/>
<circle cx="165.1" cy="111.8" r=".46"/>
<circle cx="161.3" cy="106.7" r=".46"/>
<circle cx="160" cy="39.4" r=".46"/>
<circle cx="172.7" cy="47" r=".46"/>
<circle cx="186.7" cy="47" r=".46"/>
<circle cx="194.3" cy="34.3" r=".46"/>
<circle cx="172.7" cy="39.4" r=".46"/>
<circle cx="186.7" cy="142.2" r=".46"/>
<circle cx="195.6" cy="124.5" r=".46"/>
<circle cx="174" cy="106.7" r=".46"/>
<circle cx="172.7" cy="64.8" r=".46"/>
<circle cx="185.4" cy="64.8" r=".46"/>
<circle cx="201.9" cy="88.9" r=".46"/>
<circle cx="207" cy="94" r=".46"/>
<circle cx="176.5" cy="88.9" r=".46"/>
<circle cx="196.8" cy="71.1" r=".46"/>
<circle cx="196.8" cy="76.2" r=".46"/>
<circle cx="184.1" cy="71.1" r=".46"/>
<circle cx="184.1" cy="76.2" r=".46"/>
<circle cx="171.4" cy="76.2" r=".46"/>
<circle cx="222.2" cy="72.4" r=".46"/>
<circle cx="222.2" cy="76.2" r=".46"/>
<circle cx="234.9" cy="72.4" r=".46"/>
<circle cx="234.9" cy="76.2" r=".46"/>
<circle cx="209.5" cy="71.1" r=".46"/>
<circle cx="227.3" cy="88.9" r=".46"/>
<circle cx="232.4" cy="94" r=".46"/>
<circle cx="219.7" cy="94" r=".46"/>
<circle cx="214.6" cy="88.9" r=".46"/>
<circle cx="209.5" cy="76.2" r=".46"/>
<circle cx="186.7" cy="106.7" r=".46"/>
<circle cx="177.8" cy="111.8" r=".46"/>
<circle cx="212.1" cy="106.7" r=".46"/>
<circle cx="215.9" cy="111.8" r=".46"/>
<circle cx="203.2" cy="111.8" r=".46"/>
<circle cx="199.4" cy="106.7" r=".46"/>
<circle cx="189.2" cy="88.9" r=".46"/>
<circle cx="181.6" cy="94" r=".46"/>
<circle cx="194.3" cy="94" r=".46"/>
<circle cx="203.2" cy="142.2" r=".46"/>
<circle cx="221" cy="142.2" r=".46"/>
<circle cx="231.1" cy="129.5" r=".46"/>
<circle cx="224.8" cy="106.7" r=".46"/>
<circle cx="231.1" cy="111.8" r=".46"/>
<circle cx="221" cy="124.5" r=".46"/>
<circle cx="208.3" cy="124.5" r=".46"/>
</g>
<g font-size="2.8" fill="#0000c2">
<text x="210.5" y="172.3">Wiring</text>
<text x="221.9" y="172.3">Matrix</text>
<text x="233.3" y="172.3">and</text>
<text x="241" y="172.3">Schematic</text>
<text x="213.4" y="178.8">ET55</text>
<text x="222.9" y="178.8">Handwired</text>
<text x="230.4" y="175.5">for</text>
<text x="240.7" y="178.8">Keyboard</text>
</g>
<text font-size="2.8" fill="#840000" x="178" y="190.9">Title:</text>
<g font-size="2.1" fill="#006464">
<text x="46.7" y="35.3">U1</text>
<text x="37.8" y="37.8">Arduino_Pro_Micro</text>
</g>
<g font-size="2.1" fill="#840000">
<text x="40.2" y="99.1">Pixels</text>
<text x="42.8" y="96.6">128x128</text>
<text x="178" y="184">Sheet:</text>
<text x="178" y="186.7">File:</text>
<text x="184.1" y="186.7">et55_diagram.kicad_sch</text>
<text x="178" y="196.9">KiCad</text>
<text x="178" y="194.1">Size:</text>
<text x="184.7" y="194.1">A4</text>
<text x="185.7" y="196.9">E.D.A.</text>
<text x="193.3" y="196.9">8.0.6</text>
<text x="200" y="194.1">Date:</text>
<text x="263" y="194.3">Rev:</text>
<text x="263" y="196.9">Id:</text>
<text x="267.1" y="196.9">1/1</text>
</g>
<g font-size="2.1" fill="#0000c2">
<text x="185.8" y="190.8">ET55</text>
<text x="193.2" y="190.8">KEYBOARD</text>
</g>
<g font-size="1.8" fill="#840000">
<text x="35" y="11.9">1</text>
<text x="85" y="11.9">2</text>
<text x="135" y="11.9">3</text>
<text x="185" y="11.9">4</text>
<text x="235" y="11.9">5</text>
<text x="285" y="11.9">6</text>
<text x="10.3" y="35.9">A</text>
<text x="251.6" y="35.4">ROW0</text>
<text x="285.3" y="35.9">A</text>
<text x="26.2" y="53.2">COL0</text>
<text x="64.9" y="53.2">ROW4</text>
<text x="26.2" y="55.7">COL1</text>
<text x="26.2" y="58.3">COL2</text>
<text x="64.9" y="55.7">ROW3</text>
<text x="64.9" y="58.3">ROW2</text>
<text x="26.2" y="65.9">COL5</text>
<text x="26.2" y="63.3">COL4</text>
<text x="26.2" y="60.8">COL3</text>
<text x="64.9" y="60.8">ROW1</text>
<text x="64.9" y="63.3">COL11</text>
<text x="64.9" y="65.9">COL10</text>
<text x="26.2" y="71">COL7</text>
<text x="26.2" y="68.4">COL6</text>
<text x="64.9" y="71">COL8</text>
<text x="64.9" y="68.4">COL9</text>
<text x="96.4" y="69.7" transform="rotate(-90 96.4 69.7)">COL0</text>
<text x="107.8" y="69.7" transform="rotate(-90 107.8 69.7)">COL1</text>
<text x="120.5" y="69.7" transform="rotate(-90 120.5 69.7)">COL2</text>
<text x="133.2" y="69.7" transform="rotate(-90 133.2 69.7)">COL3</text>
<text x="147.2" y="69.7" transform="rotate(-90 147.2 69.7)">COL4</text>
<text x="159.9" y="69.7" transform="rotate(-90 159.9 69.7)">COL5</text>
<text x="172.6" y="69.7" transform="rotate(-90 172.6 69.7)">COL6</text>
<text x="185.3" y="69.7" transform="rotate(-90 185.3 69.7)">COL7</text>
<text x="198" y="69.7" transform="rotate(-90 198 69.7)">COL8</text>
<text x="210.7" y="69.7" transform="rotate(-90 210.7 69.7)">COL9</text>
<text x="223.4" y="69.7" transform="rotate(-90 223.4 69.7)">COL10</text>
<text x="236.1" y="69.7" transform="rotate(-90 236.1 69.7)">COL11</text>
<text x="251.6" y="77.3">ROW1</text>
<text x="10.3" y="85.9">B</text>
<text x="285.3" y="85.9">B</text>
<text x="251.6" y="95.1">ROW2</text>
<text x="251.6" y="112.9">ROW3</text>
<text x="251.6" y="130.6">ROW4</text>
<text x="10.3" y="135.9">C</text>
<text x="285.3" y="135.9">C</text>
<text x="10.3" y="185.9">D</text>
<text x="285.3" y="185.9">D</text>
<text x="35" y="199.9">1</text>
<text x="85" y="199.9">2</text>
<text x="135" y="199.9">3</text>
<text x="185" y="199.9">4</text>
<text x="235" y="199.9">5</text>
<text x="285" y="199.9">6</text>
</g>
<g font-size="1.8" fill="#006464">
<text x="128.6" y="32.6">Keyswitch</text>
<text x="131.4" y="30.1">S43</text>
<text x="140.1" y="32.6">Keyswitch</text>
<text x="142.9" y="30.1">S44</text>
<text x="152.8" y="32.6">Keyswitch</text>
<text x="155.6" y="30.1">S45</text>
<text x="165.5" y="32.6">Keyswitch</text>
<text x="168.3" y="30.1">S46</text>
<text x="179.4" y="32.6">Keyswitch</text>
<text x="182.2" y="30.1">S47</text>
<text x="192.1" y="32.6">Keyswitch</text>
<text x="194.9" y="30.1">S48</text>
<text x="39.1" y="42.8">TX0/PD3</text>
<text x="39.1" y="45.3">RX1/PD2</text>
<text x="39.1" y="47.9">GND</text>
<text x="53.3" y="45.3">GND</text>
<text x="53.4" y="42.8">RAW</text>
<text x="53.8" y="47.9">RST</text>
<text x="130.2" y="47.9">S49</text>
<text x="138.4" y="42.8">D43</text>
<text x="138.4" y="45.3">Diode</text>
<text x="142.9" y="47.9">S50</text>
<text x="149.9" y="42.8">D44</text>
<text x="149.9" y="45.3">Diode</text>
<text x="155.6" y="47.9">S51</text>
<text x="162.6" y="42.8">D45</text>
<text x="162.6" y="45.3">Diode</text>
<text x="168.3" y="47.9">S52</text>
<text x="175.3" y="42.8">D46</text>
<text x="175.3" y="45.3">Diode</text>
<text x="181" y="47.9">S53</text>
<text x="189.2" y="42.8">D47</text>
<text x="189.2" y="45.3">Diode</text>
<text x="193.7" y="47.9">S54</text>
<text x="201.9" y="42.8">D48</text>
<text x="201.9" y="45.3">Diode</text>
<text x="39.1" y="50.4">GND</text>
<text x="39.1" y="52.9">2/PD1</text>
<text x="50" y="52.9">A3/PF4</text>
<text x="53.6" y="50.4">VCC</text>
<text x="127.4" y="50.4">Keyswitch</text>
<text x="140.1" y="50.4">Keyswitch</text>
<text x="152.8" y="50.4">Keyswitch</text>
<text x="165.5" y="50.4">Keyswitch</text>
<text x="178.2" y="50.4">Keyswitch</text>
<text x="190.9" y="50.4">Keyswitch</text>
<text x="39.1" y="55.5">3/PD0</text>
<text x="39.1" y="58">4/PD4</text>
<text x="50" y="58">A1/PF6</text>
<text x="50" y="55.5">A2/PF5</text>
<text x="39.1" y="65.6">7/PE6</text>
<text x="39.1" y="60.6">5/PC6</text>
<text x="39.1" y="63.1">6/PD7</text>
<text x="49.7" y="65.6">14/PB3</text>
<text x="49.7" y="63.1">15/PB1</text>
<text x="50" y="60.6">A0/PF7</text>
<text x="137.2" y="60.6">D49</text>
<text x="137.2" y="63.1">Diode</text>
<text x="149.9" y="60.6">D50</text>
<text x="149.9" y="63.1">Diode</text>
<text x="162.6" y="60.6">D51</text>
<text x="162.6" y="63.1">Diode</text>
<text x="175.3" y="60.6">D52</text>
<text x="175.3" y="63.1">Diode</text>
<text x="188" y="60.6">D53</text>
<text x="188" y="63.1">Diode</text>
<text x="200.7" y="60.6">D54</text>
<text x="200.7" y="63.1">Diode</text>
<text x="39.1" y="68.2">8/PB4</text>
<text x="39.1" y="70.7">9/PB5</text>
<text x="49.7" y="70.7">10/PB6</text>
<text x="49.7" y="68.2">16/PB2</text>
<text x="95.9" y="72">S39</text>
<text x="107.3" y="72">S38</text>
<text x="120" y="72">S34</text>
<text x="132.7" y="72">S27</text>
<text x="146.7" y="72">S31</text>
<text x="159.4" y="72">S20</text>
<text x="172.1" y="72">S24</text>
<text x="184.8" y="72">S16</text>
<text x="197.5" y="72">S13</text>
<text x="210.8" y="72">S9</text>
<text x="223.5" y="72">S1</text>
<text x="236.2" y="72">S2</text>
<text x="93.1" y="74.5">Keyswitch</text>
<text x="104.5" y="74.5">Keyswitch</text>
<text x="117.2" y="74.5">Keyswitch</text>
<text x="129.9" y="74.5">Keyswitch</text>
<text x="143.9" y="74.5">Keyswitch</text>
<text x="156.6" y="74.5">Keyswitch</text>
<text x="169.3" y="74.5">Keyswitch</text>
<text x="182" y="74.5">Keyswitch</text>
<text x="194.7" y="74.5">Keyswitch</text>
<text x="207.4" y="74.5">Keyswitch</text>
<text x="220.1" y="74.5">Keyswitch</text>
<text x="232.8" y="74.5">Keyswitch</text>
<text x="38.6" y="89.8">TX</text>
<text x="102.9" y="84.7">D39</text>
<text x="102.9" y="87.2">Diode</text>
<text x="103.5" y="89.8">S40</text>
<text x="114.3" y="84.7">D38</text>
<text x="114.3" y="87.2">Diode</text>
<text x="117.5" y="89.8">S35</text>
<text x="127" y="84.7">D34</text>
<text x="127" y="87.2">Diode</text>
<text x="130.2" y="89.8">S28</text>
<text x="139.7" y="84.7">D27</text>
<text x="139.7" y="87.2">Diode</text>
<text x="144.1" y="89.8">S32</text>
<text x="153.7" y="84.7">D31</text>
<text x="153.7" y="87.2">Diode</text>
<text x="156.8" y="89.8">S21</text>
<text x="166.4" y="84.7">D20</text>
<text x="166.4" y="87.2">Diode</text>
<text x="169.5" y="89.8">S25</text>
<text x="179.1" y="84.7">D24</text>
<text x="179.1" y="87.2">Diode</text>
<text x="182.2" y="89.8">S17</text>
<text x="191.8" y="84.7">D16</text>
<text x="191.8" y="87.2">Diode</text>
<text x="194.9" y="89.8">S14</text>
<text x="204.5" y="84.7">D13</text>
<text x="204.5" y="87.2">Diode</text>
<text x="207.6" y="89.8">S10</text>
<text x="217.2" y="84.7">D9</text>
<text x="217.2" y="87.2">Diode</text>
<text x="220.9" y="89.8">S3</text>
<text x="229.9" y="84.7">D1</text>
<text x="229.9" y="87.2">Diode</text>
<text x="233.6" y="89.8">S4</text>
<text x="242.6" y="84.7">D2</text>
<text x="242.6" y="87.2">Diode</text>
<text x="38.6" y="92.3">RX</text>
<text x="46.6" y="90.9" transform="rotate(-90 46.6 90.9)">+5V</text>
<text x="49.1" y="90.9" transform="rotate(-90 49.1 90.9)">GND</text>
<text x="100.7" y="92.3">Keyswitch</text>
<text x="114.7" y="92.3">Keyswitch</text>
<text x="127.4" y="92.3">Keyswitch</text>
<text x="141.3" y="92.3">Keyswitch</text>
<text x="154" y="92.3">Keyswitch</text>
<text x="166.7" y="92.3">Keyswitch</text>
<text x="179.4" y="92.3">Keyswitch</text>
<text x="192.1" y="92.3">Keyswitch</text>
<text x="204.8" y="92.3">Keyswitch</text>
<text x="217.5" y="92.3">Keyswitch</text>
<text x="230.2" y="92.3">Keyswitch</text>
<text x="59.7" y="96.1">Display</text>
<text x="59.7" y="98.7">uLCD-144-G2</text>
<text x="74.8" y="98.7">GFX</text>
<text x="38.6" y="105">RES</text>
<text x="97.1" y="107.5">S41</text>
<text x="110.5" y="102.5">D40</text>
<text x="110.5" y="105">Diode</text>
<text x="113.7" y="107.5">S36</text>
<text x="124.5" y="102.5">D35</text>
<text x="124.5" y="105">Diode</text>
<text x="126.4" y="107.5">S29</text>
<text x="137.2" y="102.5">D28</text>
<text x="137.2" y="105">Diode</text>
<text x="140.3" y="107.5">S33</text>
<text x="151.1" y="102.5">D32</text>
<text x="151.1" y="105">Diode</text>
<text x="153" y="107.5">S22</text>
<text x="163.8" y="102.5">D21</text>
<text x="163.8" y="105">Diode</text>
<text x="165.7" y="107.5">S26</text>
<text x="176.5" y="102.5">D25</text>
<text x="176.5" y="105">Diode</text>
<text x="178.4" y="107.5">S18</text>
<text x="189.2" y="102.5">D17</text>
<text x="189.2" y="105">Diode</text>
<text x="191.1" y="107.5">S15</text>
<text x="201.9" y="102.5">D14</text>
<text x="201.9" y="105">Diode</text>
<text x="203.8" y="107.5">S11</text>
<text x="214.6" y="102.5">D10</text>
<text x="214.6" y="105">Diode</text>
<text x="217.1" y="107.5">S5</text>
<text x="227.3" y="102.5">D3</text>
<text x="227.3" y="105">Diode</text>
<text x="232.4" y="107.5">S7</text>
<text x="240" y="102.5">D4</text>
<text x="240" y="105">Diode</text>
<text x="94.3" y="110.1">Keyswitch</text>
<text x="110.8" y="110.1">Keyswitch</text>
<text x="123.5" y="110.1">Keyswitch</text>
<text x="137.5" y="110.1">Keyswitch</text>
<text x="150.2" y="110.1">Keyswitch</text>
<text x="162.9" y="110.1">Keyswitch</text>
<text x="175.6" y="110.1">Keyswitch</text>
<text x="188.3" y="110.1">Keyswitch</text>
<text x="201" y="110.1">Keyswitch</text>
<text x="213.7" y="110.1">Keyswitch</text>
<text x="229" y="110.1">Keyswitch</text>
<text x="37.8" y="124.1">RotaryEncoder_Switch</text>
<text x="46.2" y="121.5">SW1</text>
<text x="104.1" y="120.2">D41</text>
<text x="104.1" y="122.8">Diode</text>
<text x="106" y="125.3">S42</text>
<text x="120.7" y="120.2">D36</text>
<text x="120.7" y="122.8">Diode</text>
<text x="125.1" y="125.3">S37</text>
<text x="133.4" y="120.2">D29</text>
<text x="133.4" y="122.8">Diode</text>
<text x="147.3" y="120.2">D33</text>
<text x="147.3" y="122.8">Diode</text>
<text x="160" y="120.2">D22</text>
<text x="160" y="122.8">Diode</text>
<text x="163.2" y="125.3">S23</text>
<text x="172.7" y="120.2">D26</text>
<text x="172.7" y="122.8">Diode</text>
<text x="185.4" y="120.2">D18</text>
<text x="185.4" y="122.8">Diode</text>
<text x="198.1" y="120.2">D15</text>
<text x="198.1" y="122.8">Diode</text>
<text x="198.7" y="125.3">S12</text>
<text x="210.8" y="120.2">D11</text>
<text x="210.8" y="122.8">Diode</text>
<text x="217.1" y="125.3">S6</text>
<text x="223.5" y="120.2">D5</text>
<text x="223.5" y="122.8">Diode</text>
<text x="232.4" y="125.3">S8</text>
<text x="238.8" y="120.2">D7</text>
<text x="238.8" y="122.8">Diode</text>
<text x="103.2" y="127.9">Keyswitch</text>
<text x="122.3" y="127.9">Keyswitch</text>
<text x="141.3" y="127.9">Keyswitch</text>
<text x="160.4" y="127.9">Keyswitch</text>
<text x="179.4" y="127.9">Keyswitch</text>
<text x="195.9" y="127.9">Keyswitch</text>
<text x="213.7" y="127.9">Keyswitch</text>
<text x="229" y="127.9">Keyswitch</text>
<text x="113" y="138">D42</text>
<text x="113" y="140.6">Diode</text>
<text x="132.1" y="138">D37</text>
<text x="132.1" y="140.6">Diode</text>
<text x="151.1" y="138">D30</text>
<text x="151.1" y="140.6">Diode</text>
<text x="170.2" y="138">D23</text>
<text x="170.2" y="140.6">Diode</text>
<text x="189.2" y="138">D19</text>
<text x="189.2" y="140.6">Diode</text>
<text x="205.7" y="138">D12</text>
<text x="205.7" y="140.6">Diode</text>
<text x="223.5" y="138">D6</text>
<text x="223.5" y="140.6">Diode</text>
<text x="238.8" y="138">D8</text>
<text x="238.8" y="140.6">Diode</text>
</g>
<g font-size="1.8" fill="#a90000">
<text x="34.9" y="41.7">1</text>
<text x="59.6" y="41.7">24</text>
<text x="34.9" y="44.2">2</text>
<text x="34.9" y="46.7">3</text>
<text x="59.6" y="46.7">22</text>
<text x="59.6" y="44.2">23</text>
<text x="34.9" y="49.3">4</text>
<text x="34.9" y="51.8">5</text>
<text x="59.6" y="51.8">20</text>
<text x="59.6" y="49.3">21</text>
<text x="34.9" y="54.4">6</text>
<text x="34.9" y="56.9">7</text>
<text x="34.9" y="59.4">8</text>
<text x="59.6" y="59.4">17</text>
<text x="59.6" y="56.9">18</text>
<text x="59.6" y="54.4">19</text>
<text x="34.2" y="64.5">10</text>
<text x="34.9" y="62">9</text>
<text x="59.6" y="64.5">15</text>
<text x="59.6" y="62">16</text>
<text x="34.2" y="67.1">11</text>
<text x="34.2" y="69.6">12</text>
<text x="59.6" y="69.6">13</text>
<text x="59.6" y="67.1">14</text>
<text x="36.1" y="88.6">6</text>
<text x="45.5" y="85.8" transform="rotate(-90 45.5 85.8)">4</text>
<text x="48" y="85.8" transform="rotate(-90 48 85.8)">2</text>
<text x="36.1" y="91.2">5</text>
<text x="36.1" y="103.9">3</text>
<text x="41.2" y="130.6">C</text>
<text x="41.3" y="128">A</text>
<text x="53.3" y="128">S1</text>
<text x="41.2" y="133.1">B</text>
<text x="53.3" y="133.1">S2</text>
</g>
<g font-size="1.8" fill="#0000c2">
<text x="37.3" y="110">Not</text>
<text x="42" y="110">used.</text>
<text x="48.5" y="110">See</text>
<text x="53.4" y="110">writeup</text>
<text x="37.6" y="138.9">Not</text>
<text x="42.3" y="138.9">used.</text>
<text x="48.8" y="138.9">See</text>
<text x="53.6" y="138.9">writeup</text>
<text x="206.1" y="194.2">Fri</text>
<text x="210.2" y="194.2">Dec</text>
<text x="215.3" y="194.2">6</text>
<text x="218.2" y="194.2">2024</text>
</g>
<g font-size="1.8" fill="#009600">
<text x="144.1" y="125.3">S30</text>
<text x="182.2" y="125.3">S19</text>
</g>
</svg>
